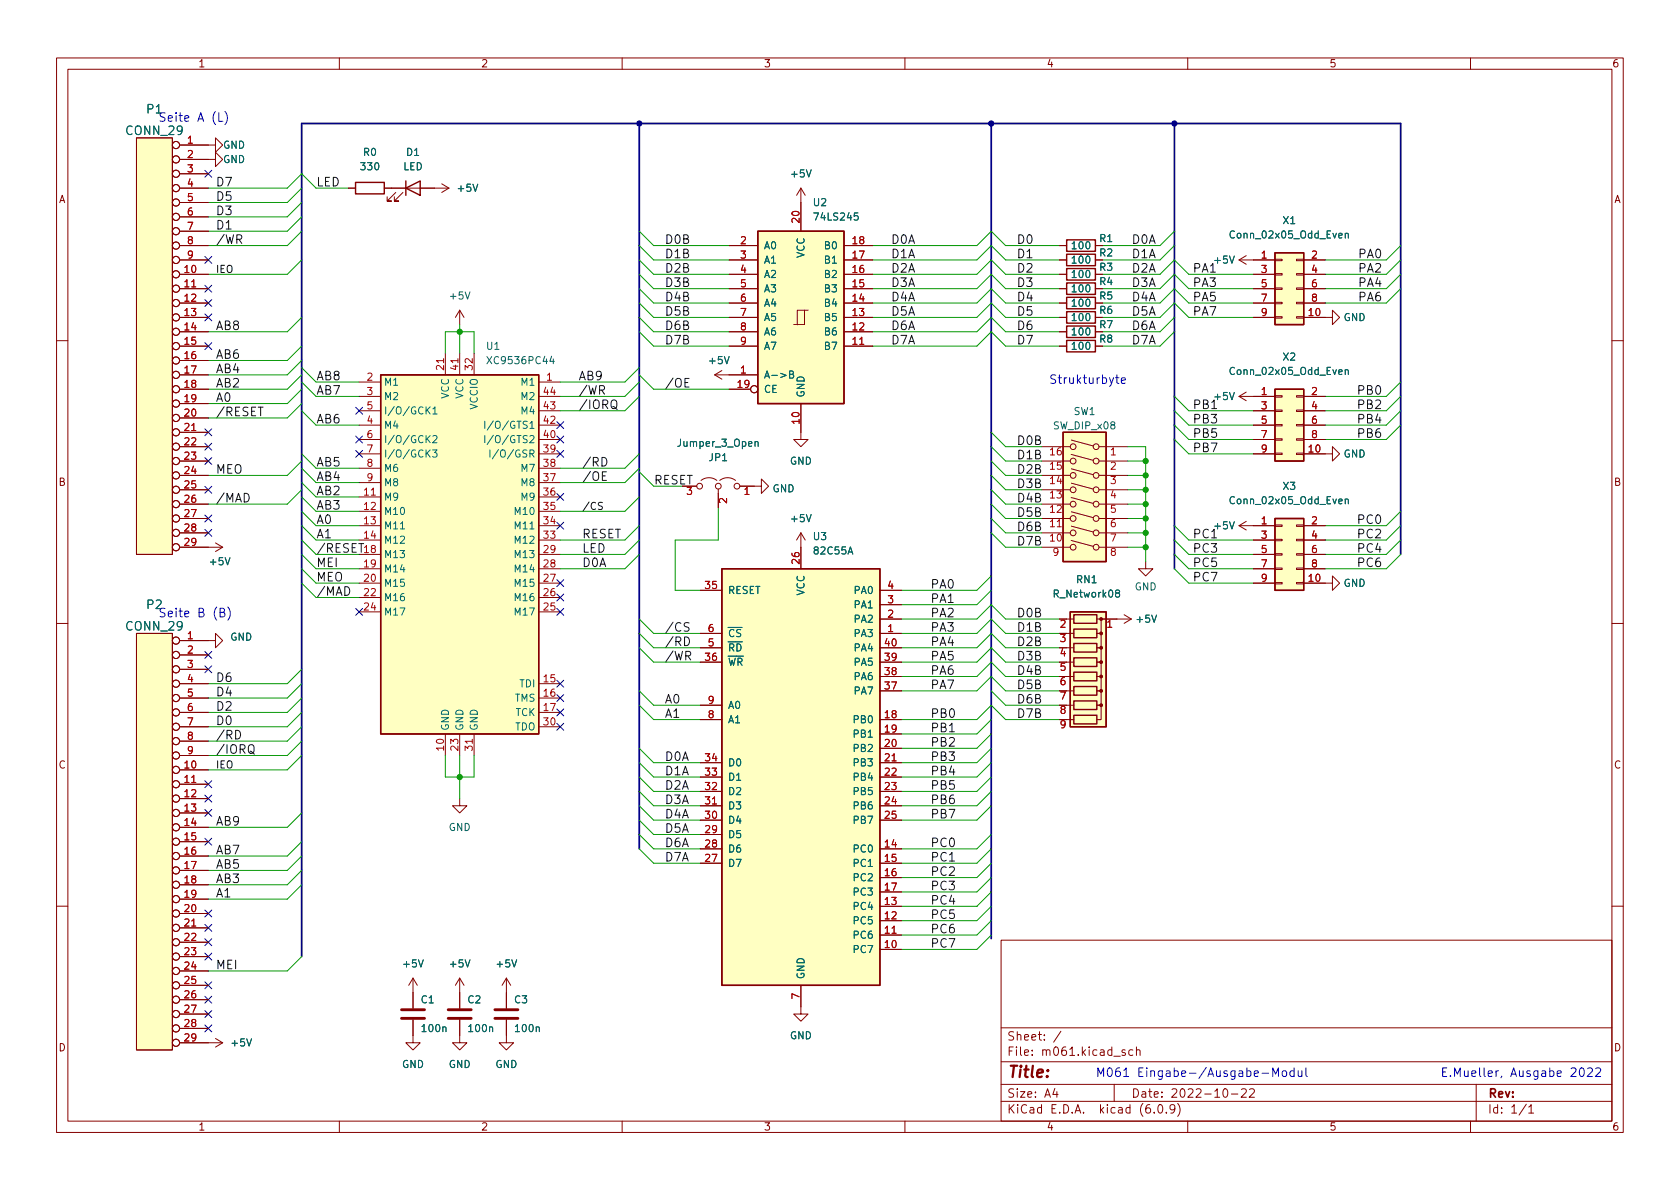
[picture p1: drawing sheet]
<svg xmlns="http://www.w3.org/2000/svg" width="297mm" height="210mm" viewBox="0 0 297 210" stroke-linecap="round" stroke-linejoin="round" font-family="sans-serif">
<g fill="none" stroke="#840000" stroke-width=".18">
<path d="M10 10.2h277v190.1h-277zM12 12.2h273v186.1h-273zM60 10.2v2M110 10.2v2M160 10.2v2M210 10.2v2M260 10.2v2M24.1 24.4h6.4v73.6h-6.4zM31.7 28.2h6.4v-1.3l1.3 1.3-1.3 1.3v-1.3M31.7 25.6h6.4v-1.2l1.3 1.2-1.3 1.3v-1.3M31.7 30.7h5.1M31.7 33.3h5.1"/>
<path d="M31.7 35.8h5.1M31.7 38.3h5.1M61.6 33.3h1.3M67.9 33.3h11.5M70 34l-1.5 1.6h.7h-.7v-.8M71.2 34l-1.5 1.6h.8h-.8v-.8M78.1 32.5l1.3 .8M79.4 33.3l-1.3 .7M141.6 33.3v7.6M141.6 33.3l-.8 1.2M141.6 33.3l.8 1.2M31.7 48.5h5.1"/>
<path d="M31.7 51h5.1M31.7 53.6h5.1M31.7 56.1h5.1M31.7 58.7h5.1M31.7 40.9h5.1M31.7 43.4h5.1M31.7 46h5.1M81.3 54.9l-.8 1.2M81.3 54.9v2.5M81.3 54.9l.7 1.2M128.9 48.5h5.1M128.9 51h5.1"/>
<path d="M128.9 53.6h5.1M128.9 56.1h5.1M128.9 58.7h5.1M128.9 43.4h5.1M128.9 46h5.1M142.2 54.9h-1.2v2.5M142.9 54.9h-.7v2.5h-1.9M149.2 48.5h5.1M149.2 51h5.1M149.2 53.6h5.1M149.2 56.1h5.1M149.2 58.7h5.1"/>
<path d="M149.2 43.4h5.1M149.2 46h5.1M187.3 48.5h1.3M187.3 51h1.3M187.3 53.6h1.3M187.3 56.1h1.3M187.3 58.7h1.3M187.3 43.4h1.3M187.3 46h1.3M193.7 48.5h1.2M193.7 51h1.2M193.7 53.6h1.2"/>
<path d="M193.7 56.1h1.2M193.7 58.7h1.2M193.7 43.4h1.2M193.7 46h1.2M219.1 46h6.3M219.1 46l1.2 .7M220.3 45.2l-1.2 .8M221.6 48.5h3.8M221.6 51h3.8M221.6 53.6h3.8M221.6 56.1h3.8M225.4 56h1.3v.3h-1.3z"/>
<path d="M225.4 53.5h1.3v.2h-1.3zM225.4 50.9h1.3v.3h-1.3zM225.4 48.4h1.3v.2h-1.3zM225.4 45.8h1.3v.3h-1.3zM229.2 56h1.3v.3h-1.3zM229.2 53.5h1.3v.2h-1.3zM229.2 50.9h1.3v.3h-1.3zM229.2 48.4h1.3v.2h-1.3zM229.2 45.8h1.3v.3h-1.3zM230.5 56.1h5.1v-1.2l1.3 1.2-1.3 1.3v-1.3M230.5 48.5h3.8M230.5 51h3.8"/>
<path d="M230.5 53.6h3.8M230.5 46h3.8M10 60.2h2M31.7 61.2h5.1M31.7 63.7h5.1M31.7 66.3h5.1M31.7 68.8h5.1M31.7 71.4h5.1M31.7 73.9h5.1M31.7 76.4h5.1M31.7 79h5.1M63.5 70.1h3.8"/>
<path d="M63.5 72.6h3.8M63.5 75.2h3.8M63.5 77.7h3.8M63.5 67.6h3.8M78.7 62.5v3.8M81.3 62.5v3.8M83.8 62.5v3.8M95.2 70.1h3.9M95.2 72.6h3.9M95.2 75.2h3.9M95.2 77.7h3.9M95.2 67.6h3.9"/>
<path d="M126.4 66.3h7.6M126.4 66.3l1.2 .8M127.6 65.5l-1.2 .8M128.9 61.2h5.1M128.9 68.8h3.8M141.6 71.4v6.3h1.3l-1.3 1.3-1.3-1.3h1.3M149.2 61.2h5.1M184.1 79h5.1M187.3 61.2h1.3M189.4 77.8l3.9 1.1M193.7 61.2h1.2M194.3 79h5.1"/>
<path d="M219.1 70.1l1.2 .8M219.1 70.1h6.3M220.3 69.3l-1.2 .8M221.6 72.6h3.8M221.6 75.2h3.8M221.6 77.7h3.8M225.4 77.6h1.3v.2h-1.3zM225.4 75.1h1.3v.2h-1.3zM225.4 72.5h1.3v.3h-1.3zM225.4 70h1.3v.2h-1.3zM229.2 77.6h1.3v.2h-1.3zM229.2 75.1h1.3v.2h-1.3z"/>
<path d="M229.2 72.5h1.3v.3h-1.3zM229.2 70h1.3v.2h-1.3zM230.5 70.1h3.8M230.5 72.6h3.8M230.5 75.2h3.8M230.5 77.7h3.8M285 60.2h2M31.7 81.5h5.1M31.7 84.1h5.1M31.7 86.6h5.1M31.7 89.1h5.1M31.7 91.7h5.1"/>
<path d="M31.7 94.2h5.1M31.7 96.8h7.7M38.1 96l1.3 .8M39.4 96.8l-1.3 .7M63.5 80.3h3.8M63.5 93h3.8M63.5 95.5h3.8M63.5 98h3.8M63.5 87.9h3.8M63.5 90.4h3.8M63.5 85.3h3.8M63.5 82.8h3.8"/>
<path d="M95.2 80.3h3.9M95.2 93h3.9M95.2 95.5h3.9M95.2 98h3.9M95.2 87.9h3.9M95.2 90.4h3.9M95.2 85.3h3.9M95.2 82.8h3.9M124 85a2.26 2.26 0 0 1 2.7 0M127 86.5v3.3M127.3 85a2.26 2.26 0 0 1 2.7 0M130.8 86h3.8v-1.3l1.3 1.3-1.3 1.2v-1.2"/>
<path d="M141.6 94.2v6.4M141.6 94.2l-.8 1.3M141.6 94.2l.8 1.3M184.1 81.5h5.1M184.1 84.1h5.1M184.1 86.6h5.1M184.1 89.1h5.1M184.1 91.7h5.1M184.1 94.2h5.1M184.1 96.8h5.1M189.4 95.6l3.9 1M189.4 93l3.9 1.1"/>
<path d="M189.4 90.5l3.9 1M189.4 88l3.9 1M189.4 85.4l3.9 1.1M189.4 82.9l3.9 1M189.4 80.4l3.9 1M194.3 81.5h5.1M194.3 84.1h5.1M194.3 86.6h5.1M194.3 89.1h5.1M194.3 91.7h5.1M194.3 94.2h5.1M194.3 96.8h5.1"/>
<path d="M202.6 99.3v1.3h1.2l-1.2 1.2-1.3-1.2h1.3M219.1 93l1.2 .7M219.1 93h6.3M220.3 92.2l-1.2 .8M221.6 80.3h3.8M221.6 95.5h3.8M221.6 98h3.8M225.4 80.1h1.3v.3h-1.3zM225.4 97.9h1.3v.3h-1.3zM225.4 95.4h1.3v.2h-1.3zM225.4 92.8h1.3v.3h-1.3zM229.2 80.1h1.3v.3h-1.3z"/>
<path d="M229.2 97.9h1.3v.3h-1.3zM229.2 95.4h1.3v.2h-1.3zM229.2 92.8h1.3v.3h-1.3zM230.5 80.3h5.1v-1.3l1.3 1.3-1.3 1.2v-1.2M230.5 93h3.8M230.5 95.5h3.8M230.5 98h3.8M10 110.2h2M24.1 112h6.4v73.7h-6.4zM31.7 113.3h6.4v-1.3l1.3 1.3-1.3 1.2v-1.2M31.7 115.8h5.1M31.7 118.4h5.1"/>
<path d="M63.5 103.1h3.8M63.5 100.6h3.8M63.5 105.7h3.8M63.5 108.2h3.8M95.2 103.1h3.9M95.2 100.6h3.9M95.2 105.7h3.9M95.2 108.2h3.9M123.8 112h3.8M123.8 104.4h3.8M123.8 117.1h3.8M123.8 114.5h3.8"/>
<path d="M155.6 109.5h3.8M155.6 112h3.8M155.6 106.9h3.8M155.6 104.4h3.8M155.6 117.1h3.8M155.6 119.6h3.8M155.6 114.5h3.8M188.6 109.5h1.3M188.6 112h1.3M188.6 117.1h1.3M188.6 119.6h1.3M188.6 114.5h1.3"/>
<path d="M193.9 109.5h.8v2.5h-.8h.8v2.5h-.8h.8v2.6h-.8h.8v2.5h-.8h.8v2.6h-.8h.8v2.5h-.8h.8v2.5h-.8M194.9 109.5h5.1M198.8 108.7l1.2 .8M200 109.5l-1.2 .7M221.6 103.1h3.8M221.6 100.6h3.8M225.4 103h1.3v.2h-1.3zM225.4 100.5h1.3v.2h-1.3zM229.2 103h1.3v.2h-1.3zM229.2 100.5h1.3v.2h-1.3zM230.5 103.1h5.1v-1.3l1.3 1.3-1.3 1.3v-1.3M230.5 100.6h3.8"/>
<path d="M285 110.2h2M31.7 136.1h5.1M31.7 138.7h5.1M31.7 120.9h5.1M31.7 123.4h5.1M31.7 126h5.1M31.7 128.5h5.1M31.7 131.1h5.1M31.7 133.6h5.1M78.7 129.8v3.8M81.3 129.8v3.8M83.8 129.8v3.8"/>
<path d="M95.2 120.9h3.9M95.2 123.4h3.9M95.2 126h3.9M95.2 128.5h3.9M123.8 127.2h3.8M123.8 134.9h3.8M123.8 137.4h3.8M123.8 139.9h3.8M123.8 124.7h3.8M155.6 127.2h3.8M155.6 129.8h3.8M155.6 132.3h3.8"/>
<path d="M155.6 134.9h3.8M155.6 137.4h3.8M155.6 139.9h3.8M155.6 122.2h3.8M188.6 127.2h1.3M188.6 122.2h1.3M188.6 124.7h1.3M31.7 141.2h5.1M31.7 143.8h5.1M31.7 146.3h5.1M31.7 148.8h5.1M31.7 151.4h5.1"/>
<path d="M31.7 153.9h5.1M31.7 156.5h5.1M31.7 159h5.1M81.3 141.2v1.3h1.2l-1.2 1.3-1.3-1.3h1.3M123.8 150.1h3.8M123.8 152.6h3.8M123.8 142.5h3.8M123.8 145h3.8M123.8 147.6h3.8M155.6 150.1h3.8M155.6 152.6h3.8M155.6 155.2h3.8"/>
<path d="M155.6 157.7h3.8M155.6 142.5h3.8M155.6 145h3.8M10 160.2h2M31.7 161.5h5.1M31.7 164.1h5.1M31.7 166.6h5.1M31.7 169.2h5.1M31.7 171.7h5.1M31.7 174.2h5.1M31.7 176.8h5.1M31.7 179.3h5.1"/>
<path d="M73 173v5.3M73 173l-.7 1.2M73 173l.8 1.2M81.3 173v5.3M81.3 173l-.8 1.2M81.3 173l.7 1.2M89.5 173l-.7 1.2M89.5 173v5.3M89.5 173l.8 1.2M141.6 174.2v5.1h1.3l-1.3 1.3-1.3-1.3h1.3M155.6 167.9h3.8M155.6 165.3h3.8"/>
<path d="M155.6 162.8h3.8M155.6 160.3h3.8M177 166.3h108v32h-108zM285 160.2h2M31.7 184.4h7.7M31.7 181.9h5.1M38.1 183.6l1.3 .8M39.4 184.4l-1.3 .8M60 198.3v2M73 180.3v4.1h1.3l-1.3 1.3-1.2-1.3h1.2M81.3 180.3v4.1h1.2l-1.2 1.3-1.3-1.3h1.3M89.5 180.3v4.1h1.3l-1.3 1.3-1.2-1.3h1.2"/>
<path d="M110 198.3v2M160 198.3v2M177 194.8h108M177 191.8h108M177 187.8h108M177 181.8h108M186.5 192.5l-.4 1h1M186.9 193v1M187.6 182.4l-1.3 1.9M197 191.8v3M198.9 185.7l-.3-.1-.2 .2v.3l.5 .1v.4h-.5M200.3 185.7l-.4-.1-.3 .3v.4l.1 .3h.6"/>
<path d="M200.9 185.8l.2-.2 .4 .1 .1 .9M200.9 185.1v1.5M204.1 196.7v.1M204.9 195.4l.2-.1a.81 .81 0 0 1 .6 .7 .81 .81 0 0 1-.3 .8h-.2a.81 .81 0 0 1-.6-.6 .81 .81 0 0 1 .3-.8zM206.2 196.7v.1M207.7 196l-.3 .3h-.3l-.2-.3 .1-.6 .4-.1 .2 .2a.99 .99 0 0 1-.3 1.3h-.3M208.2 195.1a1.72 1.72 0 0 1 0 2.3M210 198.3v2M216.4 192.6l.2-.1a.81 .81 0 0 1 .6 .7 .81 .81 0 0 1-.3 .8h-.2a.81 .81 0 0 1-.6-.6 .81 .81 0 0 1 .3-.8zM217.7 193.5h1.2M219.5 192.7l.6-.2 .2 .2 .1 .3-1 1h1M220.9 192.7l.6-.2 .2 .2 .1 .3-.9 1h.9"/>
<path d="M260 198.3v2M261 191.8v6.5M269.9 195.3l-1.3 1.9M270.3 195.8l.4-.5v1.5M270.3 196.8h.9"/>
<circle cx="31.1" cy="28.2" r=".63"/>
<circle cx="31.1" cy="38.3" r=".63"/>
<circle cx="31.1" cy="30.7" r=".63"/>
<circle cx="31.1" cy="33.3" r=".63"/>
<circle cx="31.1" cy="35.8" r=".63"/>
<circle cx="31.1" cy="25.6" r=".63"/>
<circle cx="31.1" cy="56.1" r=".63"/>
<circle cx="31.1" cy="58.7" r=".63"/>
<circle cx="31.1" cy="40.9" r=".63"/>
<circle cx="31.1" cy="48.5" r=".63"/>
<circle cx="31.1" cy="46" r=".63"/>
<circle cx="31.1" cy="51" r=".63"/>
<circle cx="31.1" cy="53.6" r=".63"/>
<circle cx="31.1" cy="43.4" r=".63"/>
<circle cx="31.1" cy="79" r=".63"/>
<circle cx="31.1" cy="76.4" r=".63"/>
<circle cx="31.1" cy="63.7" r=".63"/>
<circle cx="31.1" cy="68.8" r=".63"/>
<circle cx="31.1" cy="66.3" r=".63"/>
<circle cx="31.1" cy="71.4" r=".63"/>
<circle cx="31.1" cy="73.9" r=".63"/>
<circle cx="31.1" cy="61.2" r=".63"/>
<circle cx="133.3" cy="68.8" r=".63"/>
<circle cx="189.7" cy="79" r=".51"/>
<circle cx="193.8" cy="79" r=".51"/>
<circle cx="31.1" cy="86.6" r=".63"/>
<circle cx="31.1" cy="96.8" r=".63"/>
<circle cx="31.1" cy="91.7" r=".63"/>
<circle cx="31.1" cy="84.1" r=".63"/>
<circle cx="31.1" cy="81.5" r=".63"/>
<circle cx="31.1" cy="94.2" r=".63"/>
<circle cx="31.1" cy="89.1" r=".63"/>
<circle cx="123.7" cy="86" r=".51"/>
<circle cx="127" cy="86" r=".51"/>
<circle cx="130.3" cy="86" r=".51"/>
<circle cx="189.7" cy="89.1" r=".51"/>
<circle cx="189.7" cy="94.2" r=".51"/>
<circle cx="189.7" cy="81.5" r=".51"/>
<circle cx="189.7" cy="86.6" r=".51"/>
<circle cx="189.7" cy="91.7" r=".51"/>
<circle cx="189.7" cy="84.1" r=".51"/>
<circle cx="189.7" cy="96.8" r=".51"/>
<circle cx="193.8" cy="86.6" r=".51"/>
<circle cx="193.8" cy="81.5" r=".51"/>
<circle cx="193.8" cy="94.2" r=".51"/>
<circle cx="193.8" cy="89.1" r=".51"/>
<circle cx="193.8" cy="84.1" r=".51"/>
<circle cx="193.8" cy="96.8" r=".51"/>
<circle cx="193.8" cy="91.7" r=".51"/>
<circle cx="31.1" cy="113.3" r=".63"/>
<circle cx="31.1" cy="118.4" r=".63"/>
<circle cx="31.1" cy="115.8" r=".63"/>
<circle cx="31.1" cy="123.4" r=".63"/>
<circle cx="31.1" cy="120.9" r=".63"/>
<circle cx="31.1" cy="126" r=".63"/>
<circle cx="31.1" cy="128.5" r=".63"/>
<circle cx="31.1" cy="136.1" r=".63"/>
<circle cx="31.1" cy="138.7" r=".63"/>
<circle cx="31.1" cy="131.1" r=".63"/>
<circle cx="31.1" cy="133.6" r=".63"/>
<circle cx="31.1" cy="141.2" r=".63"/>
<circle cx="31.1" cy="156.5" r=".63"/>
<circle cx="31.1" cy="148.8" r=".63"/>
<circle cx="31.1" cy="151.4" r=".63"/>
<circle cx="31.1" cy="153.9" r=".63"/>
<circle cx="31.1" cy="143.8" r=".63"/>
<circle cx="31.1" cy="146.3" r=".63"/>
<circle cx="31.1" cy="159" r=".63"/>
<circle cx="31.1" cy="179.3" r=".63"/>
<circle cx="31.1" cy="161.5" r=".63"/>
<circle cx="31.1" cy="164.1" r=".63"/>
<circle cx="31.1" cy="166.6" r=".63"/>
<circle cx="31.1" cy="171.7" r=".63"/>
<circle cx="31.1" cy="174.2" r=".63"/>
<circle cx="31.1" cy="176.8" r=".63"/>
<circle cx="31.1" cy="169.2" r=".63"/>
<circle cx="31.1" cy="184.4" r=".63"/>
<circle cx="31.1" cy="181.9" r=".63"/>
</g>
<g fill="#ffffc2" stroke="#ffffc2" stroke-width=".18">
<path d="M24.1 24.4h6.4v73.6h-6.4z"/>
<path d="M134 40.9h15.2v30.5h-15.2z"/>
<path d="M225.4 44.7h5.1v12.7h-5.1z"/>
<path d="M225.4 68.8h5.1v12.7h-5.1z"/>
<path d="M127.6 100.6h28v73.6h-28z"/>
<path d="M24.1 112h6.4v73.7h-6.4z"/>
<path d="M225.4 91.7h5.1v12.7h-5.1z"/>
<path d="M67.3 66.3h27.9v63.5h-27.9z"/>
<path d="M189.2 108.2h6.4v20.3h-6.4z"/>
<path d="M188 76.4h7.6v22.9h-7.6z"/>
</g>
<g fill="none" stroke="#006464" stroke-width=".18">
<path d="M237.9 41.4l.1-.1h.3l.1 .8M237.9 41.3v.8M75.5 72.5l.6 .7M75.5 77.6l.6 .7M76.1 71.9l-.8 .8M76.1 77l-.8 .7M76.1 79.6l-.8 .7M76.5 79.6h.8l-.5 .4 .4 .2v.5l-.2 .1-.5-.1M76.5 72.3l.4-.4v1.3M76.5 77.1l.5-.1 .3 .4-.8 .9h.8M76.5 73.2h.8M85.7 74.5v1.3"/>
<path d="M85.7 77v1.3M86.6 79.6v1.2M87.2 77l-1.1 1.6M87.2 74.4l-1.1 1.7M88.1 79.5l-1.1 1.6M133.5 78.2l.2-.1h.3v.8M139.6 66.2l.6-.1 .1-.1-.1-.3-.6-.1v1.3h.5l.2-.2v-.3l-.3-.2M237.9 65.5l.1-.1h.3l.1 .8M237.9 65.4v.8M75.5 80.1l.6 .7M237.9 88.4l.1-.2 .3 .1 .1 .8M237.9 88.2v.9"/>
<path d="M197.5 104.9l-.3-.3 .1-.2 .2-.1 .3 .1 .2 .2-.1 .2-.5 .1-.2 .2 .1 .4 .2 .1h.2l.3-.2-.1-.4-.2-.1"/>
</g>
<g fill="none" stroke="#840000" stroke-width=".25">
<path d="M62.9 32.3h5v2h-5zM71.8 33.3l2.5-1.3v2.5zM71.8 32v2.5M134 40.9h15.2v30.5h-15.2zM188.6 57.7h5.1v2h-5.1zM188.6 42.4h5.1v2h-5.1zM188.6 52.6h5.1v2h-5.1zM188.6 50h5.1v2.1h-5.1zM188.6 47.5h5.1v2h-5.1zM188.6 55.1h5.1v2h-5.1zM188.6 45h5.1v2h-5.1zM225.4 44.7h5.1v12.7h-5.1z"/>
<path d="M67.3 66.3h27.9v63.5h-27.9zM188 76.4h7.6v22.9h-7.6zM188.6 60.2h5.1v2h-5.1zM225.4 68.8h5.1v12.7h-5.1zM225.4 91.7h5.1v12.7h-5.1zM127.6 100.6h28v73.6h-28zM189.2 108.2h6.4v20.3h-6.4zM189.9 108.7h4v1.5h-4zM189.9 111.2h4v1.6h-4zM189.9 113.8h4v1.5h-4zM189.9 116.3h4v1.6h-4zM189.9 118.9h4v1.5h-4z"/>
<path d="M189.9 121.4h4v1.5h-4zM189.9 123.9h4v1.6h-4zM189.9 126.5h4v1.5h-4z"/>
</g>
<path d="M71 178.6h4.1M79.2 178.6h4.1M87.5 178.6h4.1M71 180.1h4.1M79.2 180.1h4.1M87.5 180.1h4.1" fill="none" stroke="#840000" stroke-width=".51"/>
<g fill="#840000" stroke="#840000" stroke-width=".18">
<circle cx="194.7" cy="109.5" r=".25"/>
<circle cx="194.7" cy="112" r=".25"/>
<circle cx="194.7" cy="114.5" r=".25"/>
<circle cx="194.7" cy="117.1" r=".25"/>
<circle cx="194.7" cy="119.6" r=".25"/>
<circle cx="194.7" cy="122.2" r=".25"/>
<circle cx="194.7" cy="124.7" r=".25"/>
</g>
<g fill="none" stroke="#0f0f0f" stroke-width=".18">
<path d="M45.7 72h.8M108.1 70.9a.51 .51 0 0 1 .6-.2 .51 .51 0 0 1 .4 .5v.5a.51 .51 0 0 1-.5 .6 .51 .51 0 0 1-.6-.6zM108.3 71.9l.3 .1 .5 .4M121.8 66.9h-.7v1.5h.7M43.2 87.2a.77 .77 0 0 1 .9 .8 .77 .77 0 0 1-.9 .8zM63.4 96.1h.9M106.4 80.9a.77 .77 0 0 1 .9 .8 .77 .77 0 0 1-.9 .7zM106.5 88.9l-.5-.1-.2 .3 .1 .3 .6 .2v.4l-.2 .1-.5-.1M107.2 83.4h-.7v1.6h.7M61 103.7a.77 .77 0 0 1 .8 .8 .77 .77 0 0 1-.8 .8zM121 112.6a.77 .77 0 0 1 .9 .8 .77 .77 0 0 1-.9 .8zM121.8 110.2l-.5-.1-.3 .3 .1 .4 .7 .2v.5l-.3 .1h-.5"/>
<path d="M41.7 129.1a.77 .77 0 0 1 .8 .8 .77 .77 0 0 1-.8 .8zM44 131.9a.51 .51 0 0 1 .6-.2 .51 .51 0 0 1 .3 .5v.5a.51 .51 0 0 1-.5 .5 .51 .51 0 0 1-.5-.5zM44.2 132.9h.3l.5 .5"/>
</g>
<g fill="none" stroke="#0000c2" stroke-width=".18">
<path d="M38.7 19.9v1.6h.7M39.8 19.7a1.75 1.75 0 0 1 0 2.3M197.3 66.8h.5M197.5 66.3v1.3l.3 .2M198.3 67.3l.7-.1-.1-.3-.4-.1-.2 .2v.7h.6M38.9 108.3l.7-.1 .1-.2-.1-.4h-.7v1.5h.6l.3-.3a.4 .4 0 0 0-.4-.5M40.3 107.3a1.75 1.75 0 0 1 0 2.4M223.1 189.8h1.2M225 190.4v-1.6l.5 1.1 .5-1.1v1.6M226.8 189.4l.4-.1 .3 .3v.5l-.3 .3-.4-.1-.1-.2v-.5zM228.8 189.4l-.4-.1-.3 .3v.5l.1 .2h.6M228.8 188.8v1.6"/>
<path d="M229.5 189.3l.1 1 .4 .1 .2-.2M230.2 189.3v1.1M230.9 188.8v1.3l.2 .3M279.4 189l.2-.2a.83 .83 0 0 1 .6 .7 .83 .83 0 0 1-.3 .8l-.2 .1a.82 .82 0 0 1-.3-1.4zM280.7 189l.6-.2 .2 .2 .1 .3-.1 .2-.9 .9h1M282.1 189l.6-.2 .2 .2 .1 .3-.9 1.1h.9"/>
</g>
<path d="M113 21.8v128.3M175.3 21.8v144.2M207.6 21.8v78.8M247.6 98v-76.2h-194.3v147.4" fill="none" stroke="#000084" stroke-width=".3"/>
<g fill="none" stroke="#009600" stroke-width=".18">
<path d="M36.8 33.3h14l2.5-2.6 2.6 2.6h5.7M53.3 38.3l-2.5 2.6h-14M53.3 35.8l-2.5 2.5h-14M53.3 33.3l-2.5 2.5h-14M53.3 56.1l-2.5 2.6h-14M53.3 40.9l-2.5 2.5h-14M53.3 46l-2.5 2.5h-14M81.3 57.4v5.1M113 56.1l2.6 2.6h13.3M113 40.9l2.6 2.5h13.3M113 46l2.6 2.5h13.3M113 43.4l2.6 2.6h13.3"/>
<path d="M113 51l2.6 2.6h13.3M113 53.6l2.6 2.5h13.3M113 48.5l2.6 2.5h13.3M113 58.7l2.6 2.5h13.3M154.3 58.7h18.4l2.6-2.6 2.5 2.6h9.5M154.3 43.4h18.4l2.6-2.5 2.5 2.5h9.5M154.3 48.5h18.4l2.6-2.5 2.5 2.5h9.5M154.3 46h18.4l2.6-2.6 2.5 2.6h9.5M154.3 53.6h18.4l2.6-2.6 2.5 2.6h9.5M154.3 56.1h18.4l2.6-2.5 2.5 2.5h9.5M154.3 51h18.4l2.6-2.5 2.5 2.5h9.5M194.9 48.5h10.2l2.5-2.5 2.6 2.5h11.4"/>
<path d="M194.9 53.6h10.2l2.5-2.6 2.6 2.6h11.4M194.9 56.1h10.2l2.5-2.5 2.6 2.5h11.4M194.9 51h10.2l2.5-2.5 2.6 2.5h11.4M207.6 56.1l-2.5 2.6h-10.2M207.6 40.9l-2.5 2.5h-10.2M207.6 43.4l-2.5 2.6h-10.2M207.6 58.7l-2.5 2.5h-10.2M247.6 46l-2.5 2.5h-10.8M247.6 43.4l-2.5 2.6h-10.8M247.6 51l-2.5 2.6h-10.8M247.6 48.5l-2.5 2.5h-10.8M53.3 72.6l2.6 2.6h7.6"/>
<path d="M53.3 67.6l2.6 2.5h7.6M53.3 66.3l-2.5 2.5h-14M53.3 71.4l-2.5 2.5h-14M53.3 68.8l-2.5 2.6h-14M53.3 63.7l-2.5 2.6h-14M53.3 61.2l-2.5 2.5h-14M53.3 65l2.6 2.6h7.6M78.7 62.5v-3.8h5.1v3.8M113 70.1l-2.5 2.5h-11.4M113 67.6l-2.5 2.5h-11.4M113 66.3l2.6 2.5h13.3M113 65l-2.5 2.6h-11.4"/>
<path d="M154.3 61.2h18.4l2.6-2.5 2.5 2.5h9.5M175.3 76.4l2.5 2.6h6.3M175.3 79l2.5 2.5h6.3M199.4 79h3.2v20.3M207.6 70.1l2.6 2.5h11.4M207.6 72.6l2.6 2.6h11.4M207.6 75.2l2.6 2.5h11.4M207.6 77.7l2.6 2.6h11.4M247.6 70.1l-2.5 2.5h-10.8M247.6 72.6l-2.5 2.6h-10.8M247.6 75.2l-2.5 2.5h-10.8M247.6 67.6l-2.5 2.5h-10.8"/>
<path d="M53.3 80.3l2.6 2.5h7.6M53.3 95.5l2.6 2.5h7.6M53.3 93l2.6 2.5h7.6M53.3 82.8l2.6 2.5h7.6M53.3 87.9l2.6 2.5h7.6M53.3 98l2.6 2.6h7.6M53.3 81.5l-2.5 2.6h-14M53.3 86.6l-2.5 2.5h-14M53.3 90.4l2.6 2.6h7.6M53.3 85.3l2.6 2.6h7.6M113 80.3l-2.5 2.5h-11.4M113 95.5l-2.5 2.5h-11.4"/>
<path d="M113 93l-2.5 2.5h-11.4M113 82.8l-2.5 2.5h-11.4M113 87.9l-2.5 2.5h-11.4M113 98l-2.5 2.6h-11.4M113 83.4l2.6 2.6h5M127 89.8v5.7h-7.6v8.9h4.4M175.3 89.1l2.5 2.6h6.3M175.3 84.1l2.5 2.5h6.3M175.3 81.5l2.5 2.6h6.3M175.3 94.2l2.5 2.6h6.3M175.3 86.6l2.5 2.5h6.3M175.3 91.7l2.5 2.5h6.3"/>
<path d="M199.4 91.7h3.2M199.4 86.6h3.2M199.4 81.5h3.2M199.4 84.1h3.2M199.4 96.8h3.2M199.4 89.1h3.2M199.4 94.2h3.2M207.6 95.5l2.6 2.5h11.4M207.6 93l2.6 2.5h11.4M207.6 98l2.6 2.6h11.4M247.6 95.5l-2.5 2.5h-10.8M247.6 93l-2.5 2.5h-10.8"/>
<path d="M247.6 98l-2.5 2.6h-10.8M247.6 90.4l-2.5 2.6h-10.8M53.3 100.6l2.6 2.5h7.6M53.3 103.1l2.6 2.6h7.6M53.3 118.4l-2.5 2.5h-14M113 114.5l2.6 2.6h8.2M113 112l2.6 2.5h8.2M113 109.5l2.6 2.5h8.2M159.4 117.1h13.3l2.6-2.6 2.5 2.6h9.5M159.4 114.5h13.3l2.6-2.5 2.5 2.5h9.5M159.4 112h13.3l2.6-2.5 2.5 2.5h9.5M159.4 109.5h13.3l2.6-2.6 2.5 2.6h9.5"/>
<path d="M159.4 119.6h13.3l2.6-2.5 2.5 2.5h9.5M175.3 101.8l-2.6 2.6h-13.3M175.3 104.4l-2.6 2.5h-13.3M207.6 100.6l2.6 2.5h11.4M53.3 120.9l-2.5 2.5h-14M53.3 123.4l-2.5 2.6h-14M53.3 131.1l-2.5 2.5h-14M53.3 126l-2.5 2.5h-14M53.3 133.6l-2.5 2.5h-14M53.3 128.5l-2.5 2.6h-14M78.7 133.6v3.8h5.1v-3.8M81.3 133.6v7.6"/>
<path d="M113 134.9l2.6 2.5h8.2M113 139.9l2.6 2.6h8.2M113 137.4l2.6 2.5h8.2M113 124.7l2.6 2.5h8.2M113 132.3l2.6 2.6h8.2M113 122.2l2.6 2.5h8.2M159.4 127.2h13.3l2.6-2.5 2.5 2.5h9.5M159.4 122.2h13.3l2.6-2.6 2.5 2.6h9.5M175.3 134.9l-2.6 2.5h-13.3M175.3 139.9l-2.6 2.6h-13.3M175.3 137.4l-2.6 2.5h-13.3M175.3 132.3l-2.6 2.6h-13.3"/>
<path d="M175.3 122.2l2.5 2.5h9.5M175.3 127.2l-2.6 2.6h-13.3M175.3 129.8l-2.6 2.5h-13.3M53.3 143.8l-2.5 2.5h-14M53.3 153.9l-2.5 2.6h-14M53.3 156.5l-2.5 2.5h-14M53.3 151.4l-2.5 2.5h-14M53.3 148.8l-2.5 2.6h-14M113 142.5l2.6 2.5h8.2M113 147.6l2.6 2.5h8.2M113 150.1l2.6 2.5h8.2M113 145l2.6 2.6h8.2"/>
<path d="M175.3 142.5l-2.6 2.5h-13.3M175.3 147.6l-2.6 2.5h-13.3M175.3 150.1l-2.6 2.5h-13.3M175.3 155.2l-2.6 2.5h-13.3M175.3 152.6l-2.6 2.6h-13.3M175.3 157.7l-2.6 2.6M53.3 169.2l-2.5 2.5h-14M159.4 160.3h13.4M175.3 165.3l-2.6 2.6h-13.3M175.3 160.3l-2.6 2.5h-13.3M175.3 162.8l-2.6 2.5h-13.3"/>
</g>
<g fill="none" stroke="#000084" stroke-width=".18">
<path d="M36.2 30.1l1.2 1.2M37.4 30.1l-1.2 1.2M36.2 50.4l1.2 1.3M36.2 55.5l1.2 1.2M36.2 45.4l1.2 1.2M36.2 53l1.2 1.2M37.4 50.4l-1.2 1.3M37.4 55.5l-1.2 1.2M37.4 45.4l-1.2 1.2M37.4 53l-1.2 1.2M36.2 60.6l1.2 1.2M36.2 75.8l1.2 1.3"/>
<path d="M36.2 78.4l1.2 1.2M37.4 60.6l-1.2 1.2M37.4 75.8l-1.2 1.3M37.4 78.4l-1.2 1.2M62.9 79.6l1.2 1.3M62.9 77.1l1.2 1.2M62.9 72l1.2 1.2M64.1 79.6l-1.2 1.3M64.1 77.1l-1.2 1.2M64.1 72l-1.2 1.2M98.5 79.6l1.2 1.3M98.5 74.6l1.2 1.2"/>
<path d="M98.5 77.1l1.2 1.2M99.7 79.6l-1.2 1.3M99.7 74.6l-1.2 1.2M99.7 77.1l-1.2 1.2M36.2 93.6l1.2 1.2M36.2 91.1l1.2 1.2M36.2 86l1.2 1.2M36.2 80.9l1.2 1.2M37.4 93.6l-1.2 1.2M37.4 91.1l-1.2 1.2M37.4 86l-1.2 1.2M37.4 80.9l-1.2 1.2"/>
<path d="M98.5 87.3l1.2 1.2M98.5 92.3l1.2 1.3M99.7 87.3l-1.2 1.2M99.7 92.3l-1.2 1.3M36.2 117.7l1.2 1.3M36.2 115.2l1.2 1.2M37.4 117.7l-1.2 1.3M37.4 115.2l-1.2 1.2M62.9 107.6l1.2 1.2M64.1 107.6l-1.2 1.2M98.5 102.5l1.2 1.2M98.5 105l1.2 1.3"/>
<path d="M98.5 107.6l1.2 1.2M99.7 102.5l-1.2 1.2M99.7 105l-1.2 1.3M99.7 107.6l-1.2 1.2M36.2 138.1l1.2 1.2M37.4 138.1l-1.2 1.2M98.5 120.3l1.2 1.2M98.5 122.8l1.2 1.2M98.5 125.4l1.2 1.2M98.5 127.9l1.2 1.2M99.7 120.3l-1.2 1.2M99.7 122.8l-1.2 1.2"/>
<path d="M99.7 125.4l-1.2 1.2M99.7 127.9l-1.2 1.2M36.2 143.1l1.2 1.3M36.2 140.6l1.2 1.2M36.2 148.2l1.2 1.2M37.4 143.1l-1.2 1.3M37.4 140.6l-1.2 1.2M37.4 148.2l-1.2 1.2M36.2 163.5l1.2 1.2M36.2 166l1.2 1.2M36.2 160.9l1.2 1.2M36.2 168.5l1.2 1.3"/>
<path d="M36.2 173.6l1.2 1.2M36.2 176.2l1.2 1.2M36.2 178.7l1.2 1.2M37.4 163.5l-1.2 1.2M37.4 166l-1.2 1.2M37.4 160.9l-1.2 1.2M37.4 168.5l-1.2 1.3M37.4 173.6l-1.2 1.2M37.4 176.2l-1.2 1.2M37.4 178.7l-1.2 1.2M36.2 181.2l1.2 1.3M37.4 181.2l-1.2 1.3"/>
</g>
<g fill="#009600" stroke="#009600" stroke-width=".18">
<circle cx="202.6" cy="94.2" r=".46"/>
<circle cx="202.6" cy="86.6" r=".46"/>
<circle cx="202.6" cy="84.1" r=".46"/>
<circle cx="202.6" cy="91.7" r=".46"/>
<circle cx="202.6" cy="89.1" r=".46"/>
<circle cx="81.3" cy="58.7" r=".46"/>
<circle cx="202.6" cy="81.5" r=".46"/>
<circle cx="81.3" cy="137.4" r=".46"/>
<circle cx="202.6" cy="96.8" r=".46"/>
</g>
<g fill="#000084" stroke="#000084" stroke-width=".18">
<circle cx="113" cy="21.8" r=".46"/>
<circle cx="175.3" cy="21.8" r=".46"/>
<circle cx="207.6" cy="21.8" r=".46"/>
</g>
<text font-size="2.8" fill="#840000" x="178" y="190.6">Title:</text>
<g font-size="2.1" fill="#006464">
<text x="22.4" y="23.9">CONN_29</text>
<text x="26" y="20.1">P1</text>
<text x="26" y="107.7">P2</text>
<text x="22.4" y="111.5">CONN_29</text>
</g>
<g font-size="2.1" fill="#0000c2">
<text x="27.9" y="21.5">Seite A (L)</text>
<text x="185.4" y="67.9">Strukturbyte</text>
<text x="27.9" y="109.2">Seite B (B)</text>
<text x="193.7" y="190.4">M061 Eingabe-/Ausgabe-Modul</text>
<text x="254.6" y="190.4">E.Mueller, Ausgabe 2022</text>
</g>
<g font-size="2.1" fill="#0f0f0f">
<text x="38.1" y="33">D7</text>
<text x="38.1" y="35.5">D5</text>
<text x="55.9" y="33">LED</text>
<text x="38.1" y="40.6">D1</text>
<text x="38.1" y="38">D3</text>
<text x="38.1" y="43.1">/WR</text>
<text x="117.5" y="45.7">D1B</text>
<text x="117.5" y="43.1">D0B</text>
<text x="157.5" y="45.7">D1A</text>
<text x="157.5" y="43.1">D0A</text>
<text x="179.7" y="43.1">D0</text>
<text x="179.7" y="45.7">D1</text>
<text x="200" y="43.1">D0A</text>
<text x="200" y="45.7">D1A</text>
<text x="240.3" y="45.7">PA0</text>
<text x="117.5" y="53.3">D4B</text>
<text x="117.5" y="48.2">D2B</text>
<text x="117.5" y="50.7">D3B</text>
<text x="157.5" y="53.3">D4A</text>
<text x="157.5" y="48.2">D2A</text>
<text x="157.5" y="50.7">D3A</text>
<text x="179.7" y="50.7">D3</text>
<text x="179.7" y="53.3">D4</text>
<text x="179.7" y="48.2">D2</text>
<text x="200" y="50.7">D3A</text>
<text x="200" y="48.2">D2A</text>
<text x="200" y="53.3">D4A</text>
<text x="210.8" y="50.7">PA3</text>
<text x="210.8" y="53.3">PA5</text>
<text x="210.8" y="48.2">PA1</text>
<text x="240.3" y="48.2">PA2</text>
<text x="240.3" y="53.3">PA6</text>
<text x="240.3" y="50.7">PA4</text>
<text x="38.1" y="58.4">AB8</text>
<text x="117.5" y="58.4">D6B</text>
<text x="117.5" y="55.8">D5B</text>
<text x="157.5" y="55.8">D5A</text>
<text x="157.5" y="58.4">D6A</text>
<text x="179.7" y="55.8">D5</text>
<text x="179.7" y="58.4">D6</text>
<text x="200" y="58.4">D6A</text>
<text x="200" y="55.8">D5A</text>
<text x="210.8" y="55.8">PA7</text>
<text x="38.1" y="66">AB4</text>
<text x="38.1" y="63.4">AB6</text>
<text x="117.5" y="60.9">D7B</text>
<text x="157.5" y="60.9">D7A</text>
<text x="179.7" y="60.9">D7</text>
<text x="200" y="60.9">D7A</text>
<text x="38.1" y="68.5">AB2</text>
<text x="38.1" y="71.1">A0</text>
<text x="55.9" y="69.8">AB7</text>
<text x="55.9" y="67.2">AB8</text>
<text x="102.2" y="69.8">/WR</text>
<text x="102.2" y="67.2">AB9</text>
<text x="117.5" y="68.5">/OE</text>
<text x="240.3" y="69.8">PB0</text>
<text x="38.1" y="73.6">/RESET</text>
<text x="55.9" y="74.9">AB6</text>
<text x="102.2" y="72.3">/IORQ</text>
<text x="210.8" y="77.4">PB5</text>
<text x="210.8" y="74.9">PB3</text>
<text x="210.8" y="72.3">PB1</text>
<text x="240.3" y="72.3">PB2</text>
<text x="240.3" y="74.9">PB4</text>
<text x="240.3" y="77.4">PB6</text>
<text x="38.1" y="83.8">MEO</text>
<text x="55.9" y="82.5">AB5</text>
<text x="102.9" y="82.5">/RD</text>
<text x="179.7" y="78.7">D0B</text>
<text x="179.7" y="83.8">D2B</text>
<text x="179.7" y="81.2">D1B</text>
<text x="210.8" y="79.9">PB7</text>
<text x="38.1" y="88.8">/MAD</text>
<text x="55.9" y="85">AB4</text>
<text x="55.9" y="87.6">AB2</text>
<text x="102.9" y="85">/OE</text>
<text x="179.7" y="86.3">D3B</text>
<text x="179.7" y="88.8">D4B</text>
<text x="55.9" y="90.1">AB3</text>
<text x="55.9" y="95.2">A1</text>
<text x="55.9" y="92.6">A0</text>
<text x="102.9" y="95.2">RESET</text>
<text x="179.7" y="91.4">D5B</text>
<text x="179.7" y="93.9">D6B</text>
<text x="210.8" y="95.2">PC1</text>
<text x="240.3" y="92.6">PC0</text>
<text x="240.3" y="95.2">PC2</text>
<text x="55.9" y="97.7">/RESET</text>
<text x="55.9" y="100.3">MEI</text>
<text x="102.9" y="100.3">D0A</text>
<text x="102.9" y="97.7">LED</text>
<text x="179.7" y="96.5">D7B</text>
<text x="210.8" y="100.3">PC5</text>
<text x="210.8" y="97.7">PC3</text>
<text x="240.3" y="100.3">PC6</text>
<text x="240.3" y="97.7">PC4</text>
<text x="55.9" y="102.8">MEO</text>
<text x="55.9" y="105.3">/MAD</text>
<text x="164.5" y="104.1">PA0</text>
<text x="164.5" y="106.6">PA1</text>
<text x="210.8" y="102.8">PC7</text>
<text x="117.5" y="111.7">/CS</text>
<text x="164.5" y="109.2">PA2</text>
<text x="164.5" y="111.7">PA3</text>
<text x="179.7" y="111.7">D1B</text>
<text x="179.7" y="109.2">D0B</text>
<text x="117.5" y="114.2">/RD</text>
<text x="117.5" y="116.8">/WR</text>
<text x="164.5" y="119.3">PA6</text>
<text x="164.5" y="114.2">PA4</text>
<text x="164.5" y="116.8">PA5</text>
<text x="179.7" y="114.2">D2B</text>
<text x="179.7" y="116.8">D3B</text>
<text x="179.7" y="119.3">D4B</text>
<text x="38.1" y="123.1">D4</text>
<text x="38.1" y="125.7">D2</text>
<text x="38.1" y="120.6">D6</text>
<text x="117.5" y="124.4">A0</text>
<text x="164.5" y="121.9">PA7</text>
<text x="179.7" y="124.4">D6B</text>
<text x="179.7" y="121.9">D5B</text>
<text x="38.1" y="128.2">D0</text>
<text x="38.1" y="130.7">/RD</text>
<text x="117.5" y="126.9">A1</text>
<text x="164.5" y="129.5">PB1</text>
<text x="164.5" y="126.9">PB0</text>
<text x="179.7" y="126.9">D7B</text>
<text x="38.1" y="133.3">/IORQ</text>
<text x="117.5" y="137.1">D1A</text>
<text x="117.5" y="134.6">D0A</text>
<text x="164.5" y="137.1">PB4</text>
<text x="164.5" y="134.6">PB3</text>
<text x="164.5" y="132">PB2</text>
<text x="117.5" y="139.6">D2A</text>
<text x="117.5" y="142.2">D3A</text>
<text x="164.5" y="139.6">PB5</text>
<text x="164.5" y="142.2">PB6</text>
<text x="38.1" y="146">AB9</text>
<text x="117.5" y="149.8">D6A</text>
<text x="117.5" y="147.3">D5A</text>
<text x="117.5" y="144.7">D4A</text>
<text x="164.5" y="149.8">PC0</text>
<text x="164.5" y="144.7">PB7</text>
<text x="38.1" y="153.6">AB5</text>
<text x="38.1" y="151.1">AB7</text>
<text x="117.5" y="152.3">D7A</text>
<text x="164.5" y="154.9">PC2</text>
<text x="164.5" y="152.3">PC1</text>
<text x="38.1" y="158.7">A1</text>
<text x="38.1" y="156.1">AB3</text>
<text x="164.5" y="157.4">PC3</text>
<text x="164.5" y="160">PC4</text>
<text x="164.5" y="167.6">PC7</text>
<text x="164.5" y="165">PC6</text>
<text x="164.5" y="162.5">PC5</text>
<text x="38.1" y="171.4">MEI</text>
</g>
<g font-size="2.1" fill="#840000">
<text x="115.6" y="85.7">RESET</text>
<text x="178" y="184">Sheet: /</text>
<text x="178" y="186.7">File: m061.kicad_sch</text>
<text x="178" y="196.9">KiCad E.D.A. kicad (6.0.9)</text>
<text x="178" y="194.1">Size: A4</text>
<text x="200" y="194.1">Date: 2022-10-22</text>
<text x="263" y="194.1">Rev:</text>
<text x="263" y="196.9">Id: 1/1</text>
</g>
<g font-size="1.8" fill="#840000">
<text x="35" y="11.9">1</text>
<text x="85" y="11.9">2</text>
<text x="135" y="11.9">3</text>
<text x="185" y="11.9">4</text>
<text x="235" y="11.9">5</text>
<text x="285" y="11.9">6</text>
<text x="10.3" y="35.9">A</text>
<text x="285.3" y="35.9">A</text>
<text x="10.3" y="85.9">B</text>
<text x="285.3" y="85.9">B</text>
<text x="10.3" y="135.9">C</text>
<text x="285.3" y="135.9">C</text>
<text x="10.3" y="185.9">D</text>
<text x="285.3" y="185.9">D</text>
<text x="35" y="199.9">1</text>
<text x="85" y="199.9">2</text>
<text x="135" y="199.9">3</text>
<text x="185" y="199.9">4</text>
<text x="235" y="199.9">5</text>
<text x="285" y="199.9">6</text>
</g>
<g font-size="1.8" fill="#a90000">
<text x="33.2" y="25.4">1</text>
<text x="33.2" y="27.9">2</text>
<text x="33.2" y="30.5">3</text>
<text x="33.2" y="33">4</text>
<text x="33.2" y="35.6">5</text>
<text x="33.2" y="38.1">6</text>
<text x="33.2" y="40.6">7</text>
<text x="141.4" y="39.3" transform="rotate(-90 141.4 39.3)">20</text>
<text x="33.2" y="43.2">8</text>
<text x="33.2" y="45.7">9</text>
<text x="131" y="43.2">2</text>
<text x="131" y="45.7">3</text>
<text x="150.8" y="45.7">17</text>
<text x="150.8" y="43.2">18</text>
<text x="223" y="45.7">1</text>
<text x="231.9" y="45.7">2</text>
<text x="32.7" y="48.3">10</text>
<text x="32.7" y="50.8">11</text>
<text x="32.7" y="53.3">12</text>
<text x="131" y="48.3">4</text>
<text x="131" y="50.8">5</text>
<text x="131" y="53.3">6</text>
<text x="150.8" y="53.3">14</text>
<text x="150.8" y="50.8">15</text>
<text x="150.8" y="48.3">16</text>
<text x="223" y="48.3">3</text>
<text x="223" y="50.8">5</text>
<text x="223" y="53.3">7</text>
<text x="231.9" y="48.3">4</text>
<text x="231.9" y="50.8">6</text>
<text x="231.9" y="53.3">8</text>
<text x="32.7" y="55.9">13</text>
<text x="32.7" y="58.4">14</text>
<text x="131" y="55.9">7</text>
<text x="131" y="58.4">8</text>
<text x="150.8" y="58.4">12</text>
<text x="150.8" y="55.9">13</text>
<text x="223" y="55.9">9</text>
<text x="231.4" y="55.9">10</text>
<text x="32.7" y="61">15</text>
<text x="32.7" y="63.5">16</text>
<text x="78.5" y="65.4" transform="rotate(-90 78.5 65.4)">21</text>
<text x="81" y="65.4" transform="rotate(-90 81 65.4)">41</text>
<text x="83.6" y="65.4" transform="rotate(-90 83.6 65.4)">32</text>
<text x="131" y="61">9</text>
<text x="150.8" y="61">11</text>
<text x="32.7" y="66">17</text>
<text x="32.7" y="68.6">18</text>
<text x="32.7" y="71.1">19</text>
<text x="64.9" y="67.3">2</text>
<text x="64.9" y="69.8">3</text>
<text x="96.2" y="69.8">44</text>
<text x="96.7" y="67.3">1</text>
<text x="130.5" y="68.6">19</text>
<text x="131" y="66">1</text>
<text x="223" y="69.8">1</text>
<text x="231.9" y="69.8">2</text>
<text x="32.7" y="73.7">20</text>
<text x="32.7" y="76.2">21</text>
<text x="64.9" y="74.9">4</text>
<text x="64.9" y="72.4">5</text>
<text x="64.9" y="77.5">6</text>
<text x="96.2" y="77.5">40</text>
<text x="96.2" y="74.9">42</text>
<text x="96.2" y="72.4">43</text>
<text x="141.4" y="74.9" transform="rotate(-90 141.4 74.9)">10</text>
<text x="223" y="72.4">3</text>
<text x="223" y="74.9">5</text>
<text x="223" y="77.5">7</text>
<text x="231.9" y="72.4">4</text>
<text x="231.9" y="74.9">6</text>
<text x="231.9" y="77.5">8</text>
<text x="32.7" y="78.7">22</text>
<text x="32.7" y="81.3">23</text>
<text x="32.7" y="83.8">24</text>
<text x="64.9" y="80">7</text>
<text x="64.9" y="82.5">8</text>
<text x="96.2" y="82.5">38</text>
<text x="96.2" y="80">39</text>
<text x="185.7" y="83.1">15</text>
<text x="185.7" y="80.5">16</text>
<text x="196.4" y="80.5">1</text>
<text x="196.4" y="83.1">2</text>
<text x="223" y="80">9</text>
<text x="231.4" y="80">10</text>
<text x="32.7" y="86.4">25</text>
<text x="32.7" y="88.9">26</text>
<text x="64.4" y="87.6">11</text>
<text x="64.9" y="85.1">9</text>
<text x="96.2" y="87.6">36</text>
<text x="96.2" y="85.1">37</text>
<text x="121.4" y="87.5">3</text>
<text x="128.5" y="89" transform="rotate(-90 128.5 89)">2</text>
<text x="131.6" y="87.5">1</text>
<text x="185.7" y="88.1">13</text>
<text x="185.7" y="85.6">14</text>
<text x="196.4" y="85.6">3</text>
<text x="196.4" y="88.1">4</text>
<text x="32.7" y="91.4">27</text>
<text x="32.7" y="94">28</text>
<text x="64.4" y="90.2">12</text>
<text x="64.4" y="92.7">13</text>
<text x="64.4" y="95.2">14</text>
<text x="96.2" y="95.2">33</text>
<text x="96.2" y="92.7">34</text>
<text x="96.2" y="90.2">35</text>
<text x="185.7" y="95.8">10</text>
<text x="185.7" y="93.2">11</text>
<text x="185.7" y="90.7">12</text>
<text x="196.4" y="90.7">5</text>
<text x="196.4" y="93.2">6</text>
<text x="196.4" y="95.8">7</text>
<text x="223" y="92.7">1</text>
<text x="223" y="95.2">3</text>
<text x="231.9" y="92.7">2</text>
<text x="231.9" y="95.2">4</text>
<text x="32.7" y="96.5">29</text>
<text x="64.4" y="97.8">18</text>
<text x="64.4" y="100.3">19</text>
<text x="96.2" y="100.3">28</text>
<text x="96.2" y="97.8">29</text>
<text x="141.4" y="99.7" transform="rotate(-90 141.4 99.7)">26</text>
<text x="186.2" y="98.3">9</text>
<text x="196.4" y="98.3">8</text>
<text x="223" y="97.8">5</text>
<text x="223" y="100.3">7</text>
<text x="231.9" y="97.8">6</text>
<text x="231.9" y="100.3">8</text>
<text x="64.4" y="102.9">20</text>
<text x="64.4" y="105.4">22</text>
<text x="64.4" y="107.9">24</text>
<text x="96.2" y="107.9">25</text>
<text x="96.2" y="105.4">26</text>
<text x="96.2" y="102.9">27</text>
<text x="124.7" y="104.1">35</text>
<text x="157" y="106.7">3</text>
<text x="157" y="104.1">4</text>
<text x="223" y="102.9">9</text>
<text x="231.4" y="102.9">10</text>
<text x="33.2" y="113">1</text>
<text x="125.2" y="111.8">6</text>
<text x="157" y="111.8">1</text>
<text x="157" y="109.2">2</text>
<text x="187.5" y="111">2</text>
<text x="187.5" y="113.5">3</text>
<text x="195.7" y="111">1</text>
<text x="33.2" y="115.6">2</text>
<text x="33.2" y="118.1">3</text>
<text x="124.7" y="116.8">36</text>
<text x="125.2" y="114.3">5</text>
<text x="156.5" y="119.4">38</text>
<text x="156.5" y="116.8">39</text>
<text x="156.5" y="114.3">40</text>
<text x="187.5" y="116.1">4</text>
<text x="187.5" y="118.6">5</text>
<text x="33.2" y="120.6">4</text>
<text x="33.2" y="123.2">5</text>
<text x="33.2" y="125.7">6</text>
<text x="96.2" y="120.6">15</text>
<text x="96.2" y="123.2">16</text>
<text x="96.2" y="125.7">17</text>
<text x="125.2" y="124.5">9</text>
<text x="156.5" y="121.9">37</text>
<text x="187.5" y="121.2">6</text>
<text x="187.5" y="123.7">7</text>
<text x="33.2" y="128.3">7</text>
<text x="33.2" y="130.8">8</text>
<text x="96.2" y="128.3">30</text>
<text x="125.2" y="127">8</text>
<text x="156.5" y="127">18</text>
<text x="156.5" y="129.5">19</text>
<text x="187.5" y="126.2">8</text>
<text x="187.5" y="128.8">9</text>
<text x="32.7" y="135.9">10</text>
<text x="33.2" y="133.3">9</text>
<text x="78.5" y="132.7" transform="rotate(-90 78.5 132.7)">10</text>
<text x="81" y="132.7" transform="rotate(-90 81 132.7)">23</text>
<text x="83.6" y="132.7" transform="rotate(-90 83.6 132.7)">31</text>
<text x="124.7" y="137.2">33</text>
<text x="124.7" y="134.6">34</text>
<text x="156.5" y="132.1">20</text>
<text x="156.5" y="134.6">21</text>
<text x="156.5" y="137.2">22</text>
<text x="32.7" y="138.4">11</text>
<text x="32.7" y="141">12</text>
<text x="32.7" y="143.5">13</text>
<text x="124.7" y="142.2">31</text>
<text x="124.7" y="139.7">32</text>
<text x="156.5" y="139.7">23</text>
<text x="156.5" y="142.2">24</text>
<text x="32.7" y="146">14</text>
<text x="32.7" y="148.6">15</text>
<text x="124.7" y="149.9">28</text>
<text x="124.7" y="147.3">29</text>
<text x="124.7" y="144.8">30</text>
<text x="156.5" y="149.9">14</text>
<text x="156.5" y="144.8">25</text>
<text x="32.7" y="151.1">16</text>
<text x="32.7" y="153.7">17</text>
<text x="124.7" y="152.4">27</text>
<text x="156.5" y="152.4">15</text>
<text x="156.5" y="154.9">16</text>
<text x="32.7" y="156.2">18</text>
<text x="32.7" y="158.7">19</text>
<text x="32.7" y="161.3">20</text>
<text x="156.5" y="160">13</text>
<text x="156.5" y="157.5">17</text>
<text x="32.7" y="163.8">21</text>
<text x="32.7" y="166.4">22</text>
<text x="156.5" y="167.6">10</text>
<text x="156.5" y="165.1">11</text>
<text x="156.5" y="162.6">12</text>
<text x="32.7" y="168.9">23</text>
<text x="32.7" y="171.4">24</text>
<text x="32.7" y="174">25</text>
<text x="32.7" y="176.5">26</text>
<text x="32.7" y="179.1">27</text>
<text x="141.4" y="176.6" transform="rotate(-90 141.4 176.6)">7</text>
<text x="32.7" y="181.6">28</text>
<text x="32.7" y="184.1">29</text>
</g>
<g font-size="1.8" fill="#006464">
<text x="39.4" y="28.8">GND</text>
<text x="39.4" y="26.3">GND</text>
<text x="64.3" y="27.6">R0</text>
<text x="71.9" y="27.6">D1</text>
<text x="63.9" y="30.1">330</text>
<text x="71.3" y="30.1">LED</text>
<text x="81.1" y="33.9">+5V</text>
<text x="140" y="31.4">+5V</text>
<text x="143.8" y="36.4">U2</text>
<text x="144.3" y="39">74LS245</text>
<text x="226.9" y="39.6">X1</text>
<text x="135" y="44.1">A0</text>
<text x="135" y="46.6">A1</text>
<text x="142.2" y="45.6" transform="rotate(-90 142.2 45.6)">VCC</text>
<text x="145.9" y="46.6">B1</text>
<text x="145.9" y="44.1">B0</text>
<text x="189.7" y="44.1">100</text>
<text x="189.7" y="46.6">100</text>
<text x="194.4" y="42.8">R1</text>
<text x="194.4" y="47.9">R3</text>
<text x="194.4" y="45.3">R2</text>
<text x="214.8" y="46.6">+5V</text>
<text x="217.9" y="42.2">Conn_02x05_Odd_Even</text>
<text x="79.7" y="53">+5V</text>
<text x="135" y="49.1">A2</text>
<text x="135" y="51.7">A3</text>
<text x="145.9" y="51.7">B3</text>
<text x="145.9" y="49.1">B2</text>
<text x="189.7" y="51.7">100</text>
<text x="189.7" y="49.1">100</text>
<text x="194.4" y="53">R5</text>
<text x="194.4" y="50.4">R4</text>
<text x="135" y="54.2">A4</text>
<text x="135" y="56.8">A5</text>
<text x="135" y="59.3">A6</text>
<text x="145.9" y="59.3">B6</text>
<text x="145.9" y="56.8">B5</text>
<text x="145.9" y="54.2">B4</text>
<text x="189.7" y="59.3">100</text>
<text x="189.7" y="54.2">100</text>
<text x="189.7" y="56.8">100</text>
<text x="194.4" y="58">R7</text>
<text x="194.4" y="55.5">R6</text>
<text x="237.5" y="56.8">GND</text>
<text x="86.1" y="61.8">U1</text>
<text x="86.6" y="64.4">XC9536PC44</text>
<text x="125.5" y="64.4">+5V</text>
<text x="135" y="61.8">A7</text>
<text x="145.9" y="61.8">B7</text>
<text x="189.7" y="61.8">100</text>
<text x="194.4" y="60.6">R8</text>
<text x="226.9" y="63.7">X2</text>
<text x="67.8" y="68.2">M1</text>
<text x="67.8" y="70.7">M2</text>
<text x="79.4" y="70.5" transform="rotate(-90 79.4 70.5)">VCC</text>
<text x="81.9" y="70.5" transform="rotate(-90 81.9 70.5)">VCC</text>
<text x="92.3" y="68.2">M1</text>
<text x="92.3" y="70.7">M2</text>
<text x="135" y="66.9">A-&gt;B</text>
<text x="135" y="69.5">CE</text>
<text x="142.2" y="70.4" transform="rotate(-90 142.2 70.4)">GND</text>
<text x="214.8" y="70.7">+5V</text>
<text x="217.9" y="66.3">Conn_02x05_Odd_Even</text>
<text x="67.8" y="75.8">M4</text>
<text x="67.8" y="73.3">I/O/GCK1</text>
<text x="84.5" y="72.4" transform="rotate(-90 84.5 72.4)">VCCIO</text>
<text x="87.3" y="75.8">I/O/GTS1</text>
<text x="92.3" y="73.3">M4</text>
<text x="186.4" y="75.9">SW_DIP_x08</text>
<text x="189.9" y="73.4">SW1</text>
<text x="67.8" y="78.4">I/O/GCK2</text>
<text x="67.8" y="80.9">I/O/GCK3</text>
<text x="67.8" y="83.4">M6</text>
<text x="87.3" y="78.4">I/O/GTS2</text>
<text x="88.1" y="80.9">I/O/GSR</text>
<text x="92.3" y="83.4">M7</text>
<text x="120.1" y="79">Jumper_3_Open</text>
<text x="125.4" y="81.5">JP1</text>
<text x="139.6" y="82.2">GND</text>
<text x="237.5" y="80.9">GND</text>
<text x="67.8" y="88.5">M9</text>
<text x="67.8" y="86">M8</text>
<text x="92.3" y="88.5">M9</text>
<text x="92.3" y="86">M8</text>
<text x="136.6" y="87">GND</text>
<text x="217.9" y="89.1">Conn_02x05_Odd_Even</text>
<text x="226.9" y="86.6">X3</text>
<text x="67.8" y="91.1">M10</text>
<text x="67.8" y="93.6">M11</text>
<text x="91.3" y="93.6">M11</text>
<text x="91.3" y="91.1">M10</text>
<text x="140" y="92.3">+5V</text>
<text x="143.8" y="95.5">U3</text>
<text x="214.8" y="93.6">+5V</text>
<text x="37.2" y="99.9">+5V</text>
<text x="67.8" y="96.1">M12</text>
<text x="67.8" y="98.7">M13</text>
<text x="67.8" y="101.2">M14</text>
<text x="91.3" y="101.2">M14</text>
<text x="91.3" y="98.7">M13</text>
<text x="91.3" y="96.1">M12</text>
<text x="144.1" y="98">82C55A</text>
<text x="67.8" y="103.8">M15</text>
<text x="67.8" y="106.3">M16</text>
<text x="91.3" y="106.3">M16</text>
<text x="91.3" y="103.8">M15</text>
<text x="128.7" y="105">RESET</text>
<text x="142.2" y="105.3" transform="rotate(-90 142.2 105.3)">VCC</text>
<text x="151.1" y="107.6">PA1</text>
<text x="151.1" y="105">PA0</text>
<text x="186.5" y="105.7">R_Network08</text>
<text x="190.4" y="103.1">RN1</text>
<text x="200.6" y="104.4">GND</text>
<text x="237.5" y="103.8">GND</text>
<text x="40.7" y="113.3">GND</text>
<text x="67.8" y="108.8">M17</text>
<text x="91.3" y="108.8">M17</text>
<text x="128.7" y="112.6">~{CS}</text>
<text x="151.1" y="112.6">PA3</text>
<text x="151.1" y="110.1">PA2</text>
<text x="201.1" y="110.1">+5V</text>
<text x="128.7" y="117.7">~{WR}</text>
<text x="128.7" y="115.2">~{RD}</text>
<text x="151.1" y="117.7">PA5</text>
<text x="151.1" y="115.2">PA4</text>
<text x="91" y="124.1">TMS</text>
<text x="91.9" y="121.5">TDI</text>
<text x="128.7" y="125.3">A0</text>
<text x="151.1" y="122.8">PA7</text>
<text x="151.1" y="120.3">PA6</text>
<text x="79.4" y="129.3" transform="rotate(-90 79.4 129.3)">GND</text>
<text x="81.9" y="129.3" transform="rotate(-90 81.9 129.3)">GND</text>
<text x="84.5" y="129.3" transform="rotate(-90 84.5 129.3)">GND</text>
<text x="91" y="129.2">TDO</text>
<text x="91.1" y="126.6">TCK</text>
<text x="128.7" y="127.9">A1</text>
<text x="151.1" y="127.9">PB0</text>
<text x="151.1" y="130.4">PB1</text>
<text x="128.7" y="135.5">D0</text>
<text x="151.1" y="133">PB2</text>
<text x="151.1" y="135.5">PB3</text>
<text x="128.7" y="143.1">D3</text>
<text x="128.7" y="140.6">D2</text>
<text x="128.7" y="138">D1</text>
<text x="151.1" y="138">PB4</text>
<text x="151.1" y="140.6">PB5</text>
<text x="151.1" y="143.1">PB6</text>
<text x="79.3" y="146.9">GND</text>
<text x="128.7" y="148.2">D5</text>
<text x="128.7" y="145.7">D4</text>
<text x="151.1" y="145.7">PB7</text>
<text x="128.7" y="153.3">D7</text>
<text x="128.7" y="150.7">D6</text>
<text x="151.1" y="150.7">PC0</text>
<text x="151.1" y="153.3">PC1</text>
<text x="151.1" y="155.8">PC2</text>
<text x="151.1" y="160.9">PC4</text>
<text x="151.1" y="158.4">PC3</text>
<text x="151.1" y="166">PC6</text>
<text x="151.1" y="163.4">PC5</text>
<text x="71.4" y="171.1">+5V</text>
<text x="79.7" y="171.1">+5V</text>
<text x="87.9" y="171.1">+5V</text>
<text x="142.2" y="173.2" transform="rotate(-90 142.2 173.2)">GND</text>
<text x="151.1" y="168.5">PC7</text>
<text x="74.5" y="177.4">C1</text>
<text x="82.7" y="177.4">C2</text>
<text x="91" y="177.4">C3</text>
<text x="41.1" y="185">+5V</text>
<text x="74.7" y="182.5">100n</text>
<text x="83" y="182.5">100n</text>
<text x="91.3" y="182.5">100n</text>
<text x="139.6" y="183.8">GND</text>
<text x="71.1" y="188.8">GND</text>
<text x="79.3" y="188.8">GND</text>
<text x="87.6" y="188.8">GND</text>
</g>
<g font-size="1.8" fill="#0f0f0f">
<text x="38.1" y="48.2">IEO</text>
<text x="102.9" y="90.2">/CS</text>
<text x="38.1" y="135.9">IEO</text>
</g>
</svg>
